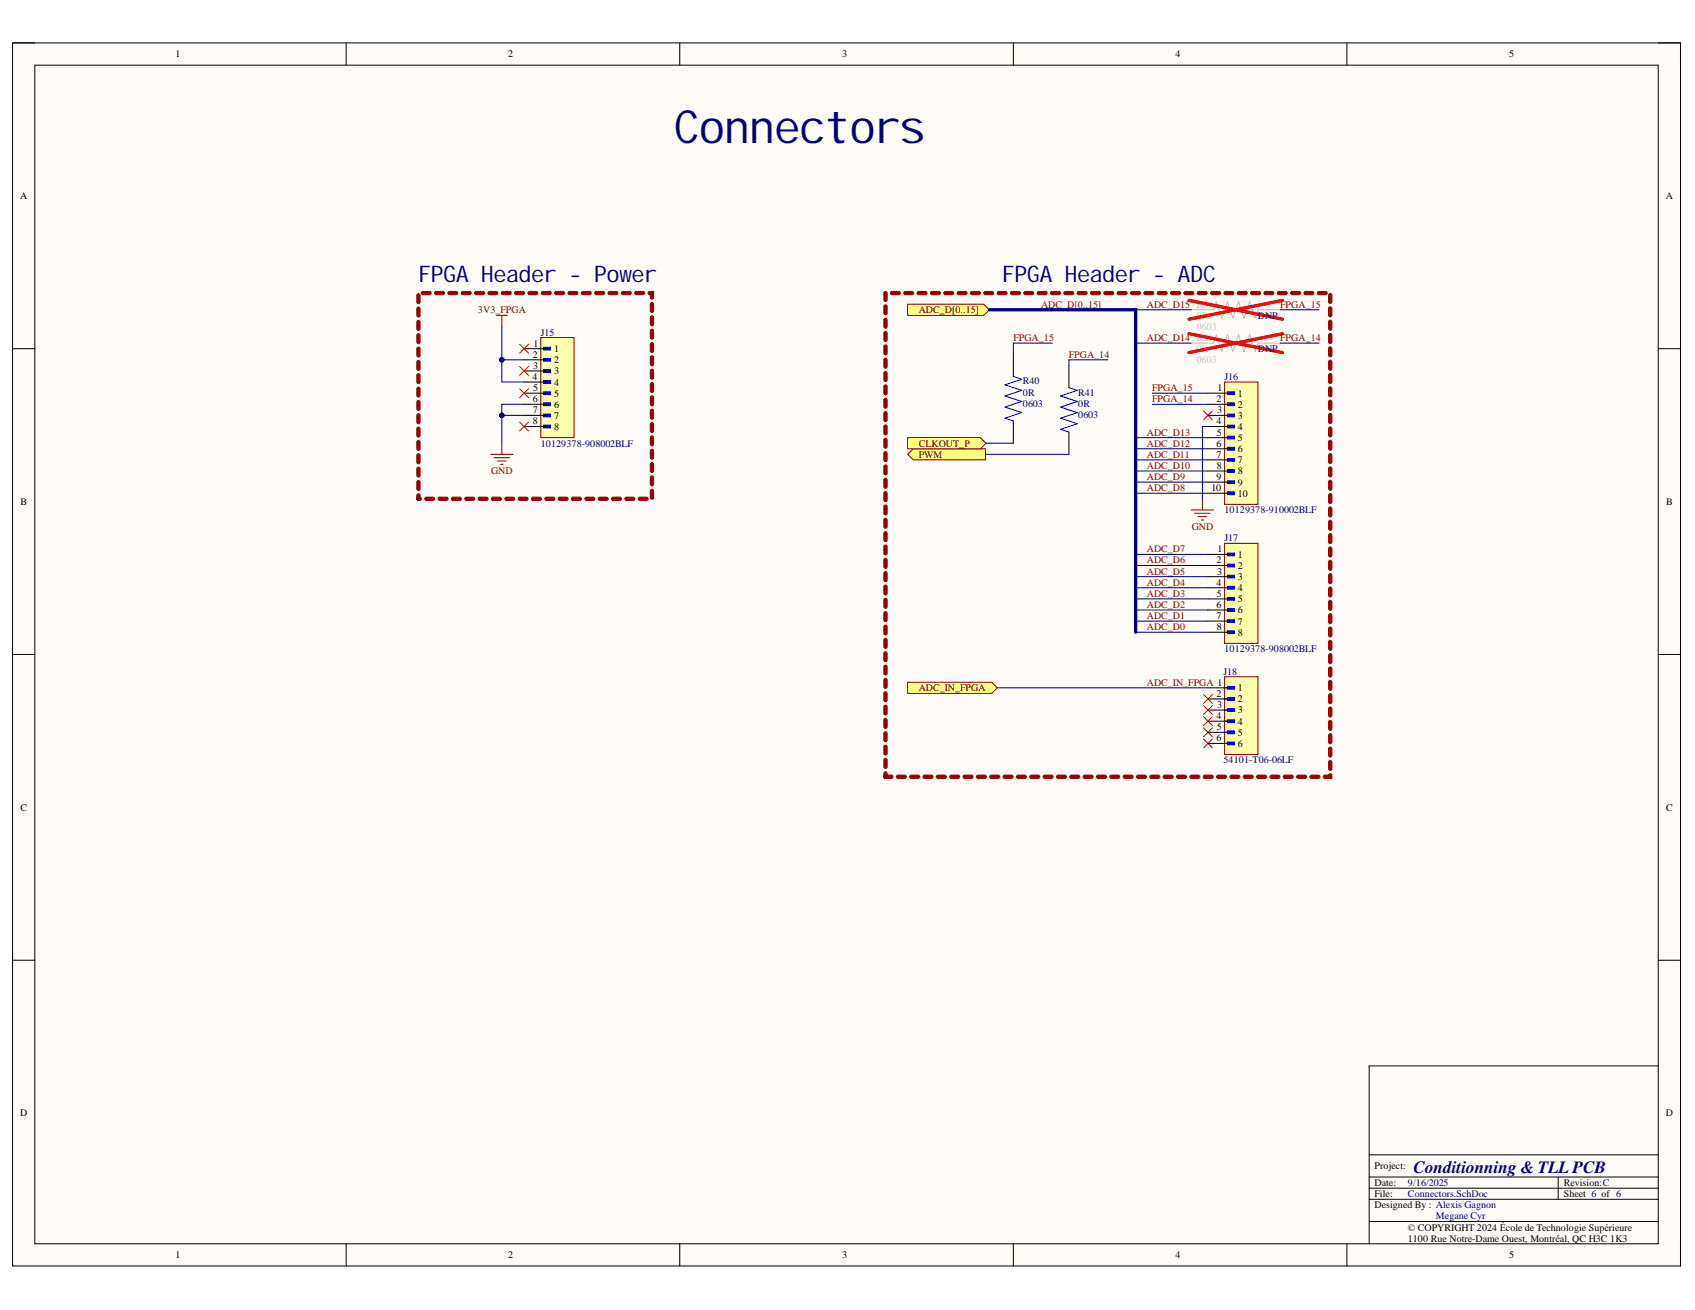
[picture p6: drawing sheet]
<svg xmlns="http://www.w3.org/2000/svg" width="279mm" height="216mm" viewBox="0 0 279 216" stroke-linecap="round" stroke-linejoin="round" font-family="sans-serif">
<path d="M2.1 7.1h274.9v201.5h-274.9z" fill-rule="evenodd" fill="#fffcf8"/>
<path d="M2.1 7.1h274.9v201.5h-274.9z" fill="none" stroke="#000" stroke-width=".16"/>
<path d="M5.7 10.7h267.6v194.3h-267.6z" fill-rule="evenodd" fill="#fffcf8"/>
<g fill="none" stroke="#000" stroke-width=".16">
<path d="M2.1 7.1h3.6M5.7 10.7h267.6v194.3h-267.6zM57.1 7.1v3.6M112 7.1v3.6M167 7.1v3.6M222 7.1v3.6M273.3 7.1h3.7v3.6M2.1 57.5h3.6M273.3 57.5h3.7M2.1 107.9h3.6M273.3 107.9h3.7M2.1 158.3h3.6"/>
<path d="M273.3 158.3h3.7M273.3 175.7h-47.6v29.3M225.7 197.7h47.6M225.7 195.8h47.6M225.7 194h47.6M225.7 190.3h47.6M256.8 194v3.7M57.1 205v3.6M112 205v3.6M167 205v3.6M222 205v3.6M225.7 201.3h47.6"/>
<path d="M277 205v3.6"/>
</g>
<path d="M89.1 55.6h5.5v16.5h-5.5z" fill-rule="evenodd" fill="#ffffb0"/>
<path d="M89.1 55.6h5.5v16.5h-5.5z" fill="none" stroke="#800000" stroke-width=".17"/>
<path d="M89.6 57.2h1.1v.5h-1.1z" fill-rule="evenodd" fill="#00f"/>
<path d="M89.6 57.2h1.1v.5h-1.1z" fill="none" stroke="#00f" stroke-width=".17"/>
<path d="M89.6 59.1h1.1v.4h-1.1z" fill-rule="evenodd" fill="#00f"/>
<path d="M89.6 59.1h1.1v.4h-1.1z" fill="none" stroke="#00f" stroke-width=".17"/>
<path d="M89.6 60.9h1.1v.5h-1.1z" fill-rule="evenodd" fill="#00f"/>
<path d="M89.6 60.9h1.1v.5h-1.1z" fill="none" stroke="#00f" stroke-width=".17"/>
<path d="M89.6 62.7h1.1v.5h-1.1z" fill-rule="evenodd" fill="#00f"/>
<path d="M89.6 62.7h1.1v.5h-1.1z" fill="none" stroke="#00f" stroke-width=".17"/>
<path d="M89.6 64.6h1.1v.4h-1.1z" fill-rule="evenodd" fill="#00f"/>
<path d="M89.6 64.6h1.1v.4h-1.1z" fill="none" stroke="#00f" stroke-width=".17"/>
<path d="M89.6 66.4h1.1v.5h-1.1z" fill-rule="evenodd" fill="#00f"/>
<path d="M89.6 66.4h1.1v.5h-1.1z" fill="none" stroke="#00f" stroke-width=".17"/>
<path d="M89.6 68.2h1.1v.5h-1.1z" fill-rule="evenodd" fill="#00f"/>
<path d="M89.6 68.2h1.1v.5h-1.1z" fill="none" stroke="#00f" stroke-width=".17"/>
<path d="M89.6 70.1h1.1v.4h-1.1z" fill-rule="evenodd" fill="#00f"/>
<path d="M89.6 70.1h1.1v.4h-1.1z" fill="none" stroke="#00f" stroke-width=".17"/>
<path d="M86.4 57.5h3.7M86.4 59.3h3.7M86.4 61.1h3.7M86.4 63h3.7M86.4 64.8h3.7M86.4 66.6h3.7M86.4 68.5h3.7M86.4 70.3h3.7" fill="none" stroke="#000" stroke-width=".17"/>
<path d="M201.9 89.5h5.5v16.5h-5.5z" fill-rule="evenodd" fill="#ffffb0"/>
<path d="M201.9 89.5h5.5v16.5h-5.5z" fill="none" stroke="#800000" stroke-width=".17"/>
<path d="M202.3 91.1h1.2v.5h-1.2z" fill-rule="evenodd" fill="#00f"/>
<path d="M202.3 91.1h1.2v.5h-1.2z" fill="none" stroke="#00f" stroke-width=".17"/>
<path d="M202.3 93h1.2v.4h-1.2z" fill-rule="evenodd" fill="#00f"/>
<path d="M202.3 93h1.2v.4h-1.2z" fill="none" stroke="#00f" stroke-width=".17"/>
<path d="M202.3 94.8h1.2v.5h-1.2z" fill-rule="evenodd" fill="#00f"/>
<path d="M202.3 94.8h1.2v.5h-1.2z" fill="none" stroke="#00f" stroke-width=".17"/>
<path d="M202.3 96.6h1.2v.5h-1.2z" fill-rule="evenodd" fill="#00f"/>
<path d="M202.3 96.6h1.2v.5h-1.2z" fill="none" stroke="#00f" stroke-width=".17"/>
<path d="M202.3 98.5h1.2v.4h-1.2z" fill-rule="evenodd" fill="#00f"/>
<path d="M202.3 98.5h1.2v.4h-1.2z" fill="none" stroke="#00f" stroke-width=".17"/>
<path d="M202.3 100.3h1.2v.5h-1.2z" fill-rule="evenodd" fill="#00f"/>
<path d="M202.3 100.3h1.2v.5h-1.2z" fill="none" stroke="#00f" stroke-width=".17"/>
<path d="M202.3 102.1h1.2v.5h-1.2z" fill-rule="evenodd" fill="#00f"/>
<path d="M202.3 102.1h1.2v.5h-1.2z" fill="none" stroke="#00f" stroke-width=".17"/>
<path d="M202.3 104h1.2v.4h-1.2z" fill-rule="evenodd" fill="#00f"/>
<path d="M202.3 104h1.2v.4h-1.2z" fill="none" stroke="#00f" stroke-width=".17"/>
<path d="M199.1 91.4h3.7M199.1 93.2h3.7M199.1 95h3.7M199.1 96.9h3.7M199.1 98.7h3.7M199.1 100.5h3.7M199.1 102.4h3.7M199.1 104.2h3.7" fill="none" stroke="#000" stroke-width=".17"/>
<path d="M81.8 52h1.8M82.7 52v1.8M80.9 74.9h3.7M81.4 75.4h2.6M82 76h1.5M82.5 76.5h.4M82.7 73v1.9M196.4 84h3.6M196.9 84.6h2.6M197.5 85.1h1.4M198 85.7h.4M198.2 82.2v1.8" fill="none" stroke="#800000" stroke-width=".17"/>
<g fill="none" stroke="#f00" stroke-width=".16">
<path d="M85.7 56.7l1.4 1.5M87.1 56.7l-1.4 1.5M85.7 69.6l1.4 1.4M85.7 60.4l1.4 1.5M87.1 69.6l-1.4 1.4M87.1 60.4l-1.4 1.5M198.4 67.7l1.5 1.5M199.9 67.7l-1.5 1.5M198.4 114.5l1.5 1.4M198.4 116.3l1.5 1.5M198.4 118.1l1.5 1.5M198.4 120l1.5 1.4"/>
<path d="M199.9 114.5l-1.5 1.4M199.9 116.3l-1.5 1.5M199.9 118.1l-1.5 1.5M199.9 120l-1.5 1.4M198.4 121.8l1.5 1.5M199.9 121.8l-1.5 1.5"/>
</g>
<path d="M149.6 50.1h12.6l.9 1-.9 .9h-12.6z" fill-rule="evenodd" fill="#ffff80"/>
<path d="M149.6 50.1h12.6l.9 1-.9 .9h-12.6z" fill="none" stroke="#800000" stroke-width=".16"/>
<path d="M85.7 64.1l1.4 1.4M87.1 64.1l-1.4 1.4" fill="none" stroke="#f00" stroke-width=".16"/>
<path d="M149.6 112.4h13.9l.9 1-.9 .9h-13.9z" fill-rule="evenodd" fill="#ffff80"/>
<path d="M149.6 112.4h13.9l.9 1-.9 .9h-13.9z" fill="none" stroke="#800000" stroke-width=".16"/>
<path d="M176.2 63.9l1.4 .4-2.8 1 2.8 .9-2.8 .9 2.8 .9-2.8 .9 2.8 .9-2.8 1 1.4 .4" fill="none" stroke="#00f" stroke-width=".17"/>
<path d="M176.2 60.2v3.7M176.2 71.2v3.7" fill="none" stroke="#000" stroke-width=".17"/>
<path d="M149.6 74.9l.9-.9h12v1.8h-12z" fill-rule="evenodd" fill="#ffff80"/>
<path d="M149.6 74.9l.9-.9h12v1.8h-12z" fill="none" stroke="#800000" stroke-width=".16"/>
<path d="M167 62l1.4 .5-2.7 .9 2.7 .9-2.7 1 2.7 .9-2.7 .9 2.7 .9-2.7 .9 1.3 .5" fill="none" stroke="#00f" stroke-width=".17"/>
<path d="M167 58.4v3.6M167 69.4v3.6" fill="none" stroke="#000" stroke-width=".17"/>
<path d="M149.6 72.1h12l.9 .9-.9 1h-12z" fill-rule="evenodd" fill="#ffff80"/>
<path d="M149.6 72.1h12l.9 .9-.9 1h-12z" fill="none" stroke="#800000" stroke-width=".16"/>
<g fill="#980000" stroke="#980000" stroke-width=".16">
<path d="M68.8 81.4a.27 .27 0 0 1 .4 .3v.5a.27 .27 0 0 1-.2 .3 .27 .27 0 0 1-.3-.3v-.5zM68.8 79.2a.27 .27 0 0 1 .4 .3v1.1a.27 .27 0 0 1-.2 .2 .27 .27 0 0 1-.3-.2v-1.1zM68.7 77.1a.28 .28 0 0 1 .3-.1 .28 .28 0 0 1 .2 .3v1.1a.27 .27 0 0 1-.2 .2 .27 .27 0 0 1-.3-.2zM68.7 74.9a.28 .28 0 0 1 .3-.1 .28 .28 0 0 1 .2 .3v1.1a.27 .27 0 0 1-.2 .2 .27 .27 0 0 1-.3-.2zM68.7 72.7a.28 .28 0 0 1 .3-.1 .28 .28 0 0 1 .2 .3v1.1a.27 .27 0 0 1-.2 .2 .27 .27 0 0 1-.3-.2zM68.8 70.4a.27 .27 0 0 1 .4 .3v1.1a.27 .27 0 0 1-.2 .2 .27 .27 0 0 1-.3-.2v-1.1zM68.7 68.3a.28 .28 0 0 1 .3-.1 .28 .28 0 0 1 .2 .3v1.1a.27 .27 0 0 1-.2 .2 .27 .27 0 0 1-.3-.2zM68.7 66.1a.28 .28 0 0 1 .3-.1 .28 .28 0 0 1 .2 .3v1.1a.27 .27 0 0 1-.2 .2 .27 .27 0 0 1-.3-.2zM68.7 63.9a.28 .28 0 0 1 .3-.1 .28 .28 0 0 1 .2 .3v1.1a.27 .27 0 0 1-.2 .2 .27 .27 0 0 1-.3-.2zM68.8 61.6a.27 .27 0 0 1 .4 .3v1.1a.27 .27 0 0 1-.2 .2 .27 .27 0 0 1-.3-.2v-1.1zM68.8 59.4a.27 .27 0 0 1 .4 .3v1.1a.27 .27 0 0 1-.2 .2 .27 .27 0 0 1-.3-.2v-1.1zM68.7 57.3a.28 .28 0 0 1 .3-.1 .28 .28 0 0 1 .2 .3v1.1a.27 .27 0 0 1-.2 .2 .27 .27 0 0 1-.3-.2zM68.7 55.1a.28 .28 0 0 1 .3-.1 .28 .28 0 0 1 .2 .3v1.1a.27 .27 0 0 1-.2 .2 .27 .27 0 0 1-.3-.2zM68.8 52.8a.27 .27 0 0 1 .4 .3v1.1a.27 .27 0 0 1-.2 .2 .27 .27 0 0 1-.3-.2v-1.1zM68.8 50.6a.27 .27 0 0 1 .4 .3v1.1a.27 .27 0 0 1-.2 .3 .27 .27 0 0 1-.3-.3v-1.1zM68.7 48.5a.28 .28 0 0 1 .3-.1 .28 .28 0 0 1 .2 .3v1.1a.27 .27 0 0 1-.2 .3 .27 .27 0 0 1-.3-.3zM69.6 48.1l1.2-.1a.27 .27 0 0 1 .3 .3 .27 .27 0 0 1-.3 .3h-1.1a.27 .27 0 0 1-.3-.2 .27 .27 0 0 1 .2-.3zM71.8 48.1l1.2-.1a.27 .27 0 0 1 .3 .3 .27 .27 0 0 1-.3 .3h-1.1a.27 .27 0 0 1-.3-.2 .27 .27 0 0 1 .2-.3zM74 48.1l1.2-.1a.27 .27 0 0 1 .3 .3 .27 .27 0 0 1-.3 .3h-1.1a.27 .27 0 0 1-.3-.2 .27 .27 0 0 1 .2-.3zM76.2 48.1l1.2-.1a.27 .27 0 0 1 .3 .3 .27 .27 0 0 1-.3 .3h-1.1a.27 .27 0 0 1-.3-.2 .27 .27 0 0 1 .2-.3zM78.4 48.1l1.2-.1a.27 .27 0 0 1 .3 .3 .27 .27 0 0 1-.3 .3h-1.1a.27 .27 0 0 1-.3-.2 .27 .27 0 0 1 .2-.3zM80.6 48.1l1.2-.1a.27 .27 0 0 1 .3 .3 .27 .27 0 0 1-.3 .3h-1.1a.27 .27 0 0 1-.3-.2 .27 .27 0 0 1 .2-.3zM82.8 48.1l1.2-.1a.27 .27 0 0 1 .3 .3 .27 .27 0 0 1-.3 .3h-1.1a.27 .27 0 0 1-.3-.2 .27 .27 0 0 1 .2-.3zM85 48.1l1.2-.1a.27 .27 0 0 1 .3 .3 .27 .27 0 0 1-.3 .3h-1.1a.27 .27 0 0 1-.3-.2 .27 .27 0 0 1 .2-.3zM87.2 48.1l1.2-.1a.27 .27 0 0 1 .3 .3 .27 .27 0 0 1-.3 .3h-1.1a.27 .27 0 0 1-.3-.2 .27 .27 0 0 1 .2-.3zM89.4 48.1l1.2-.1a.27 .27 0 0 1 .3 .3 .27 .27 0 0 1-.3 .3h-1.1a.27 .27 0 0 1-.3-.2 .27 .27 0 0 1 .2-.3zM91.6 48.1l1.2-.1a.27 .27 0 0 1 .3 .3 .27 .27 0 0 1-.3 .3h-1.1a.27 .27 0 0 1-.3-.2 .27 .27 0 0 1 .2-.3zM93.8 48.1l1.2-.1a.27 .27 0 0 1 .3 .3 .27 .27 0 0 1-.3 .3h-1.1a.27 .27 0 0 1-.3-.2 .27 .27 0 0 1 .2-.3zM96 48.1l1.2-.1a.27 .27 0 0 1 .3 .3 .27 .27 0 0 1-.3 .3h-1.1a.27 .27 0 0 1-.3-.2 .27 .27 0 0 1 .2-.3zM98.2 48.1l1.2-.1a.27 .27 0 0 1 .3 .3 .27 .27 0 0 1-.3 .3h-1.1a.27 .27 0 0 1-.3-.2 .27 .27 0 0 1 .2-.3zM100.4 48.1l1.2-.1a.27 .27 0 0 1 .3 .3 .27 .27 0 0 1-.3 .3h-1.1a.27 .27 0 0 1-.3-.2 .27 .27 0 0 1 .2-.3zM102.6 48.1l1.2-.1a.27 .27 0 0 1 .3 .3 .27 .27 0 0 1-.3 .3h-1.1a.27 .27 0 0 1-.3-.2 .27 .27 0 0 1 .2-.3zM104.7 48.1l1.3-.1a.27 .27 0 0 1 .3 .3 .27 .27 0 0 1-.3 .3h-1.1a.27 .27 0 0 1-.3-.2 .27 .27 0 0 1 .1-.3zM106.9 48.1l.8-.1v1a.27 .27 0 0 1-.2 .3 .27 .27 0 0 1-.3-.3v-.7l.3 .3h-.4a.27 .27 0 0 1-.3-.2 .27 .27 0 0 1 .1-.3zM107.2 50a.27 .27 0 0 1 .3-.1 .27 .27 0 0 1 .2 .2v1.1a.27 .27 0 0 1-.2 .3 .27 .27 0 0 1-.3-.3zM107.2 52.2a.27 .27 0 0 1 .3-.1 .27 .27 0 0 1 .2 .2v1.1a.27 .27 0 0 1-.2 .3 .27 .27 0 0 1-.3-.3zM107.2 54.4a.27 .27 0 0 1 .3-.1 .27 .27 0 0 1 .2 .2v1.1a.27 .27 0 0 1-.2 .3 .27 .27 0 0 1-.3-.3zM107.2 56.6a.27 .27 0 0 1 .3-.1 .27 .27 0 0 1 .2 .2v1.1a.27 .27 0 0 1-.2 .3 .27 .27 0 0 1-.3-.3zM107.2 58.8a.27 .27 0 0 1 .3-.1 .27 .27 0 0 1 .2 .2v1.1a.27 .27 0 0 1-.2 .3 .27 .27 0 0 1-.3-.3zM107.2 61a.27 .27 0 0 1 .3-.1 .27 .27 0 0 1 .2 .2v1.1a.27 .27 0 0 1-.2 .3 .27 .27 0 0 1-.3-.3zM107.2 63.2a.27 .27 0 0 1 .3-.1 .27 .27 0 0 1 .2 .2v1.1a.27 .27 0 0 1-.2 .3 .27 .27 0 0 1-.3-.3zM107.2 65.4a.27 .27 0 0 1 .3-.1 .27 .27 0 0 1 .2 .2v1.1a.27 .27 0 0 1-.2 .3 .27 .27 0 0 1-.3-.3zM107.2 67.6a.27 .27 0 0 1 .3-.2 .27 .27 0 0 1 .2 .3v1.1a.27 .27 0 0 1-.2 .3 .27 .27 0 0 1-.3-.3zM107.2 69.8a.27 .27 0 0 1 .3-.2 .27 .27 0 0 1 .2 .3v1.1a.27 .27 0 0 1-.2 .3 .27 .27 0 0 1-.3-.3zM107.2 72a.27 .27 0 0 1 .3-.2 .27 .27 0 0 1 .2 .3v1.1a.27 .27 0 0 1-.2 .3 .27 .27 0 0 1-.3-.3zM107.2 74.2a.27 .27 0 0 1 .3-.2 .27 .27 0 0 1 .2 .3v1.1a.27 .27 0 0 1-.2 .3 .27 .27 0 0 1-.3-.3zM107.2 76.4a.27 .27 0 0 1 .3-.2 .27 .27 0 0 1 .2 .3v1.1a.27 .27 0 0 1-.2 .3 .27 .27 0 0 1-.3-.3zM107.2 78.6a.27 .27 0 0 1 .3-.2 .27 .27 0 0 1 .2 .3v1.1a.27 .27 0 0 1-.2 .3 .27 .27 0 0 1-.3-.3zM107.2 80.8a.27 .27 0 0 1 .3-.2 .27 .27 0 0 1 .2 .3v1.1a.27 .27 0 0 1-.2 .3 .27 .27 0 0 1-.3-.3zM105.2 82.1l.3-.2h1.1a.27 .27 0 0 1 .2 .3 .27 .27 0 0 1-.2 .3h-1.1a.27 .27 0 0 1-.3-.4zM103 82.1l.3-.2h1.1a.27 .27 0 0 1 .2 .3 .27 .27 0 0 1-.2 .3h-1.1a.27 .27 0 0 1-.3-.4zM100.8 82.1l.3-.2h1.1a.27 .27 0 0 1 .2 .3 .27 .27 0 0 1-.2 .3h-1.1a.27 .27 0 0 1-.3-.4zM98.6 82.1l.3-.2h1.1a.27 .27 0 0 1 .2 .3 .27 .27 0 0 1-.2 .3h-1.1a.27 .27 0 0 1-.3-.4zM96.4 82.1l.3-.2h1.1a.27 .27 0 0 1 .2 .3 .27 .27 0 0 1-.2 .3h-1.1a.27 .27 0 0 1-.3-.4zM94.2 82.1l.3-.2h1.1a.27 .27 0 0 1 .2 .3 .27 .27 0 0 1-.2 .3h-1.1a.27 .27 0 0 1-.3-.4zM92 82.1l.3-.2h1.1a.27 .27 0 0 1 .3 .3 .27 .27 0 0 1-.3 .3h-1.1a.27 .27 0 0 1-.3-.4zM89.8 82.1l.3-.2h1.1a.27 .27 0 0 1 .3 .3 .27 .27 0 0 1-.3 .3h-1.1a.27 .27 0 0 1-.3-.4zM87.6 82.1l.3-.2h1.1a.27 .27 0 0 1 .3 .3 .27 .27 0 0 1-.3 .3h-1.1a.27 .27 0 0 1-.3-.4zM85.4 82.1l.3-.2h1.1a.27 .27 0 0 1 .3 .3 .27 .27 0 0 1-.3 .3h-1.1a.27 .27 0 0 1-.3-.4zM83.2 82.1l.3-.2h1.1a.27 .27 0 0 1 .3 .3 .27 .27 0 0 1-.3 .3h-1.1a.27 .27 0 0 1-.3-.4zM81 82.1l.3-.2h1.1a.27 .27 0 0 1 .3 .3 .27 .27 0 0 1-.3 .3h-1.1a.27 .27 0 0 1-.3-.4zM78.8 82.1l.3-.2h1.1a.27 .27 0 0 1 .3 .3 .27 .27 0 0 1-.3 .3h-1.1a.27 .27 0 0 1-.3-.4zM76.6 82.1l.3-.2h1.1a.27 .27 0 0 1 .3 .3 .27 .27 0 0 1-.3 .3h-1.1a.27 .27 0 0 1-.3-.4zM74.4 82.1l.3-.2h1.1a.27 .27 0 0 1 .3 .3 .27 .27 0 0 1-.3 .3h-1.1a.27 .27 0 0 1-.3-.4zM72.2 82.1l.3-.2h1.1a.27 .27 0 0 1 .3 .3 .27 .27 0 0 1-.3 .3h-1.1a.27 .27 0 0 1-.3-.4zM70 82.1l.3-.2h1.1a.27 .27 0 0 1 .3 .3 .27 .27 0 0 1-.3 .3h-1.1a.27 .27 0 0 1-.3-.4zM68.7 82.1l.5-.2a.27 .27 0 0 1 .3 .3 .27 .27 0 0 1-.3 .3h-.2a.27 .27 0 0 1-.3-.4z"/>
<path d="M145.8 127.2a.28 .28 0 0 1 .4 .3v.5a.27 .27 0 0 1-.2 .3 .27 .27 0 0 1-.3-.3v-.5zM145.8 125a.28 .28 0 0 1 .4 .3v1.1a.27 .27 0 0 1-.2 .2 .27 .27 0 0 1-.3-.2v-1.1zM145.8 122.8a.28 .28 0 0 1 .4 .3v1.1a.27 .27 0 0 1-.2 .2 .27 .27 0 0 1-.3-.2v-1.1zM145.8 120.6a.28 .28 0 0 1 .4 .3v1.1a.27 .27 0 0 1-.2 .2 .27 .27 0 0 1-.3-.2v-1.1zM145.8 118.4a.28 .28 0 0 1 .4 .3v1.1a.27 .27 0 0 1-.2 .2 .27 .27 0 0 1-.3-.2v-1.1zM145.8 116.2a.28 .28 0 0 1 .4 .3v1.1a.27 .27 0 0 1-.2 .2 .27 .27 0 0 1-.3-.2v-1.1zM145.8 114a.28 .28 0 0 1 .4 .3v1.1a.27 .27 0 0 1-.2 .3 .27 .27 0 0 1-.3-.3v-1.1zM145.8 111.8a.28 .28 0 0 1 .4 .3v1.1a.27 .27 0 0 1-.2 .3 .27 .27 0 0 1-.3-.3v-1.1zM145.8 109.6a.28 .28 0 0 1 .4 .3v1.1a.27 .27 0 0 1-.2 .3 .27 .27 0 0 1-.3-.3v-1.1zM145.8 107.4a.28 .28 0 0 1 .4 .3v1.1a.27 .27 0 0 1-.2 .3 .27 .27 0 0 1-.3-.3v-1.1zM145.8 105.2a.28 .28 0 0 1 .4 .3v1.1a.27 .27 0 0 1-.2 .3 .27 .27 0 0 1-.3-.3v-1.1zM145.8 103a.28 .28 0 0 1 .4 .3v1.1a.27 .27 0 0 1-.2 .3 .27 .27 0 0 1-.3-.3v-1.1zM145.8 100.8a.28 .28 0 0 1 .4 .3v1.1a.27 .27 0 0 1-.2 .3 .27 .27 0 0 1-.3-.3v-1.1zM145.8 98.6a.28 .28 0 0 1 .4 .3v1.1a.27 .27 0 0 1-.2 .3 .27 .27 0 0 1-.3-.3v-1.1zM145.8 96.5a.28 .28 0 0 1 .4 .2v1.1a.27 .27 0 0 1-.2 .3 .27 .27 0 0 1-.3-.3v-1.1zM145.8 94.3a.28 .28 0 0 1 .4 .2v1.1a.27 .27 0 0 1-.2 .3 .27 .27 0 0 1-.3-.3v-1.1zM145.8 92.1a.28 .28 0 0 1 .4 .2v1.1a.27 .27 0 0 1-.2 .3 .27 .27 0 0 1-.3-.3v-1.1zM145.8 89.9a.28 .28 0 0 1 .4 .2v1.1a.27 .27 0 0 1-.2 .3 .27 .27 0 0 1-.3-.3v-1.1zM145.8 87.7a.28 .28 0 0 1 .4 .2v1.1a.27 .27 0 0 1-.2 .3 .27 .27 0 0 1-.3-.3v-1.1zM145.8 85.5a.28 .28 0 0 1 .4 .2v1.1a.27 .27 0 0 1-.2 .3 .27 .27 0 0 1-.3-.3v-1.1zM145.8 83.3a.28 .28 0 0 1 .4 .2v1.1a.27 .27 0 0 1-.2 .3 .27 .27 0 0 1-.3-.3v-1.1zM145.8 81.1a.28 .28 0 0 1 .4 .2v1.1a.27 .27 0 0 1-.2 .3 .27 .27 0 0 1-.3-.3v-1.1zM145.8 78.9a.28 .28 0 0 1 .4 .2v1.1a.27 .27 0 0 1-.2 .3 .27 .27 0 0 1-.3-.3v-1.1zM145.8 76.7a.28 .28 0 0 1 .4 .2v1.1a.27 .27 0 0 1-.2 .3 .27 .27 0 0 1-.3-.3v-1.1zM145.8 74.5a.28 .28 0 0 1 .4 .2v1.1a.27 .27 0 0 1-.2 .3 .27 .27 0 0 1-.3-.3v-1.1zM145.8 72.3a.28 .28 0 0 1 .4 .2v1.1a.27 .27 0 0 1-.2 .3 .27 .27 0 0 1-.3-.3v-1.1zM145.8 70.1a.28 .28 0 0 1 .4 .2v1.1a.27 .27 0 0 1-.2 .3 .27 .27 0 0 1-.3-.3v-1.1zM145.8 67.9a.28 .28 0 0 1 .4 .2v1.1a.27 .27 0 0 1-.2 .3 .27 .27 0 0 1-.3-.3v-1.1zM145.8 65.7a.28 .28 0 0 1 .4 .2v1.1a.27 .27 0 0 1-.2 .3 .27 .27 0 0 1-.3-.3v-1.1zM145.8 63.5a.28 .28 0 0 1 .4 .2v1.1a.27 .27 0 0 1-.2 .3 .27 .27 0 0 1-.3-.3v-1.1zM145.8 61.3a.28 .28 0 0 1 .4 .2v1.1a.27 .27 0 0 1-.2 .3 .27 .27 0 0 1-.3-.3v-1.1zM145.8 59.1a.28 .28 0 0 1 .4 .2v1.1a.27 .27 0 0 1-.2 .3 .27 .27 0 0 1-.3-.3v-1.1zM145.8 56.9a.28 .28 0 0 1 .4 .2v1.1a.27 .27 0 0 1-.2 .3 .27 .27 0 0 1-.3-.3v-1.1zM145.8 54.7a.28 .28 0 0 1 .4 .2v1.1a.27 .27 0 0 1-.2 .3 .27 .27 0 0 1-.3-.3v-1.1zM145.8 52.5a.28 .28 0 0 1 .4 .2v1.1a.27 .27 0 0 1-.2 .3 .27 .27 0 0 1-.3-.3v-1.1zM145.8 50.3a.28 .28 0 0 1 .4 .2v1.1a.27 .27 0 0 1-.2 .3 .27 .27 0 0 1-.3-.3v-1.1zM145.8 48.1a.28 .28 0 0 1 .4 .2v1.1a.27 .27 0 0 1-.2 .3 .27 .27 0 0 1-.3-.3v-1.1zM146.8 48.2l.2-.2h1.1a.27 .27 0 0 1 .3 .3 .27 .27 0 0 1-.3 .3h-1.1a.27 .27 0 0 1-.2-.4zM149 48.2l.2-.2h1.1a.27 .27 0 0 1 .3 .3 .27 .27 0 0 1-.3 .3h-1.1a.27 .27 0 0 1-.2-.4zM151.2 48.2l.2-.2h1.1a.27 .27 0 0 1 .3 .3 .27 .27 0 0 1-.3 .3h-1.1a.27 .27 0 0 1-.2-.4zM153.4 48.2l.2-.2h1.1a.27 .27 0 0 1 .3 .3 .27 .27 0 0 1-.3 .3h-1.1a.27 .27 0 0 1-.2-.4zM155.6 48.2l.2-.2h1.1a.27 .27 0 0 1 .3 .3 .27 .27 0 0 1-.3 .3h-1.1a.27 .27 0 0 1-.2-.4zM157.8 48.2l.2-.2h1.1a.27 .27 0 0 1 .3 .3 .27 .27 0 0 1-.3 .3h-1.1a.27 .27 0 0 1-.2-.4zM160 48.2l.2-.2h1.1a.27 .27 0 0 1 .3 .3 .27 .27 0 0 1-.3 .3h-1.1a.27 .27 0 0 1-.2-.4zM162.2 48.2l.2-.2h1.1a.27 .27 0 0 1 .3 .3 .27 .27 0 0 1-.3 .3h-1.1a.27 .27 0 0 1-.2-.4zM164.4 48.2l.2-.2h1.1a.27 .27 0 0 1 .3 .3 .27 .27 0 0 1-.3 .3h-1.1a.27 .27 0 0 1-.2-.4zM166.6 48.2l.2-.2h1.1a.27 .27 0 0 1 .3 .3 .27 .27 0 0 1-.3 .3h-1.1a.27 .27 0 0 1-.2-.4zM168.8 48.2l.2-.2h1.1a.27 .27 0 0 1 .3 .3 .27 .27 0 0 1-.3 .3h-1.1a.27 .27 0 0 1-.2-.4zM171 48.2l.2-.2h1.1a.27 .27 0 0 1 .3 .3 .27 .27 0 0 1-.3 .3h-1.1a.27 .27 0 0 1-.2-.4zM173.2 48.2l.2-.2h1.1a.27 .27 0 0 1 .3 .3 .27 .27 0 0 1-.3 .3h-1.1a.27 .27 0 0 1-.2-.4zM175.4 48.2l.2-.2h1.1a.27 .27 0 0 1 .3 .3 .27 .27 0 0 1-.3 .3h-1.1a.27 .27 0 0 1-.2-.4zM177.6 48.2l.2-.2h1.1a.27 .27 0 0 1 .3 .3 .27 .27 0 0 1-.3 .3h-1.1a.27 .27 0 0 1-.2-.4zM179.8 48.2l.2-.2h1.1a.27 .27 0 0 1 .3 .3 .27 .27 0 0 1-.3 .3h-1.1a.27 .27 0 0 1-.2-.4zM182 48.2l.2-.2h1.1a.27 .27 0 0 1 .3 .3 .27 .27 0 0 1-.3 .3h-1.1a.27 .27 0 0 1-.2-.4zM184.2 48.2l.2-.2h1.1a.27 .27 0 0 1 .3 .3 .27 .27 0 0 1-.3 .3h-1.1a.27 .27 0 0 1-.2-.4zM186.4 48.2l.2-.2h1.1a.27 .27 0 0 1 .3 .3 .27 .27 0 0 1-.3 .3h-1.1a.27 .27 0 0 1-.2-.4zM188.6 48.2l.2-.2h1.1a.27 .27 0 0 1 .3 .3 .27 .27 0 0 1-.3 .3h-1.1a.27 .27 0 0 1-.2-.4zM190.8 48.2l.2-.2h1.1a.27 .27 0 0 1 .3 .3 .27 .27 0 0 1-.3 .3h-1.1a.27 .27 0 0 1-.2-.4zM193 48.2l.2-.2h1.1a.27 .27 0 0 1 .3 .3 .27 .27 0 0 1-.3 .3h-1.1a.27 .27 0 0 1-.2-.4zM195.2 48.2l.2-.2h1.1a.27 .27 0 0 1 .3 .3 .27 .27 0 0 1-.3 .3h-1.1a.27 .27 0 0 1-.2-.4zM197.4 48.2l.2-.2h1.1a.27 .27 0 0 1 .3 .3 .27 .27 0 0 1-.3 .3h-1.1a.27 .27 0 0 1-.2-.4zM199.6 48.2l.2-.2h1.1a.27 .27 0 0 1 .3 .3 .27 .27 0 0 1-.3 .3h-1.1a.27 .27 0 0 1-.2-.4zM201.8 48.2l.2-.2h1.1a.27 .27 0 0 1 .3 .3 .27 .27 0 0 1-.3 .3h-1.1a.27 .27 0 0 1-.2-.4zM204 48.2l.2-.2h1.1a.27 .27 0 0 1 .3 .3 .27 .27 0 0 1-.3 .3h-1.1a.27 .27 0 0 1-.2-.4zM206.2 48.2l.2-.2h1.1a.27 .27 0 0 1 .3 .3 .27 .27 0 0 1-.3 .3h-1.1a.27 .27 0 0 1-.2-.4zM208.4 48.2l.2-.2h1.1a.27 .27 0 0 1 .3 .3 .27 .27 0 0 1-.3 .3h-1.1a.27 .27 0 0 1-.2-.4zM210.6 48.2l.2-.2h1.1a.27 .27 0 0 1 .3 .3 .27 .27 0 0 1-.3 .3h-1.1a.27 .27 0 0 1-.2-.4zM212.8 48.2l.2-.2h1.1a.27 .27 0 0 1 .3 .3 .27 .27 0 0 1-.3 .3h-1.1a.27 .27 0 0 1-.2-.4zM215 48.2l.2-.2h1.1a.27 .27 0 0 1 .3 .3 .27 .27 0 0 1-.3 .3h-1.1a.27 .27 0 0 1-.2-.4zM217.2 48.2l.2-.2h1.1a.27 .27 0 0 1 .3 .3 .27 .27 0 0 1-.3 .3h-1.1a.27 .27 0 0 1-.2-.4zM219 48.5a.27 .27 0 0 1 .3-.1 .27 .27 0 0 1 .2 .2v1.1a.27 .27 0 0 1-.2 .3 .27 .27 0 0 1-.3-.3zM219 50.7a.27 .27 0 0 1 .3-.1 .27 .27 0 0 1 .2 .2v1.1a.27 .27 0 0 1-.2 .3 .27 .27 0 0 1-.3-.3zM219 52.9a.27 .27 0 0 1 .3-.1 .27 .27 0 0 1 .2 .2v1.1a.27 .27 0 0 1-.2 .3 .27 .27 0 0 1-.3-.3zM219 55.1a.27 .27 0 0 1 .3-.1 .27 .27 0 0 1 .2 .2v1.1a.27 .27 0 0 1-.2 .3 .27 .27 0 0 1-.3-.3zM219 57.3a.27 .27 0 0 1 .3-.1 .27 .27 0 0 1 .2 .2v1.1a.27 .27 0 0 1-.2 .3 .27 .27 0 0 1-.3-.3zM219 59.5a.27 .27 0 0 1 .3-.1 .27 .27 0 0 1 .2 .2v1.1a.27 .27 0 0 1-.2 .3 .27 .27 0 0 1-.3-.3zM219 61.7a.27 .27 0 0 1 .3-.1 .27 .27 0 0 1 .2 .2v1.1a.27 .27 0 0 1-.2 .3 .27 .27 0 0 1-.3-.3zM219 63.9a.27 .27 0 0 1 .3-.1 .27 .27 0 0 1 .2 .2v1.1a.27 .27 0 0 1-.2 .3 .27 .27 0 0 1-.3-.3zM219 66.1a.27 .27 0 0 1 .3-.1 .27 .27 0 0 1 .2 .2v1.1a.27 .27 0 0 1-.2 .3 .27 .27 0 0 1-.3-.3zM219 68.3a.27 .27 0 0 1 .3-.1 .27 .27 0 0 1 .2 .2v1.1a.27 .27 0 0 1-.2 .3 .27 .27 0 0 1-.3-.3zM219 70.5a.27 .27 0 0 1 .3-.1 .27 .27 0 0 1 .2 .2v1.1a.27 .27 0 0 1-.2 .3 .27 .27 0 0 1-.3-.3zM219 72.7a.27 .27 0 0 1 .3-.1 .27 .27 0 0 1 .2 .2v1.1a.27 .27 0 0 1-.2 .3 .27 .27 0 0 1-.3-.3zM219 74.9a.27 .27 0 0 1 .3-.1 .27 .27 0 0 1 .2 .2v1.1a.27 .27 0 0 1-.2 .3 .27 .27 0 0 1-.3-.3zM219 77.1a.27 .27 0 0 1 .3-.1 .27 .27 0 0 1 .2 .2v1.1a.27 .27 0 0 1-.2 .3 .27 .27 0 0 1-.3-.3zM219 79.3a.27 .27 0 0 1 .3-.1 .27 .27 0 0 1 .2 .2v1.1a.27 .27 0 0 1-.2 .3 .27 .27 0 0 1-.3-.3zM219 81.5a.27 .27 0 0 1 .3-.1 .27 .27 0 0 1 .2 .2v1.1a.27 .27 0 0 1-.2 .3 .27 .27 0 0 1-.3-.3zM219 83.7a.27 .27 0 0 1 .3-.1 .27 .27 0 0 1 .2 .2v1.1a.27 .27 0 0 1-.2 .3 .27 .27 0 0 1-.3-.3zM219 85.9a.27 .27 0 0 1 .3-.1 .27 .27 0 0 1 .2 .2v1.1a.27 .27 0 0 1-.2 .3 .27 .27 0 0 1-.3-.3zM219 88.1a.27 .27 0 0 1 .3-.1 .27 .27 0 0 1 .2 .2v1.1a.27 .27 0 0 1-.2 .3 .27 .27 0 0 1-.3-.3zM219 90.3a.27 .27 0 0 1 .3-.1 .27 .27 0 0 1 .2 .2v1.1a.27 .27 0 0 1-.2 .3 .27 .27 0 0 1-.3-.3zM219 92.5a.27 .27 0 0 1 .3-.1 .27 .27 0 0 1 .2 .2v1.1a.27 .27 0 0 1-.2 .3 .27 .27 0 0 1-.3-.3zM219 94.7a.27 .27 0 0 1 .3-.1 .27 .27 0 0 1 .2 .2v1.1a.27 .27 0 0 1-.2 .3 .27 .27 0 0 1-.3-.3zM219 96.9a.27 .27 0 0 1 .3-.2 .27 .27 0 0 1 .2 .3v1.1a.27 .27 0 0 1-.2 .3 .27 .27 0 0 1-.3-.3zM219 99.1a.27 .27 0 0 1 .3-.2 .27 .27 0 0 1 .2 .3v1.1a.27 .27 0 0 1-.2 .3 .27 .27 0 0 1-.3-.3zM219 101.3a.27 .27 0 0 1 .3-.2 .27 .27 0 0 1 .2 .3v1.1a.27 .27 0 0 1-.2 .3 .27 .27 0 0 1-.3-.3zM219 103.5a.27 .27 0 0 1 .3-.2 .27 .27 0 0 1 .2 .3v1.1a.27 .27 0 0 1-.2 .3 .27 .27 0 0 1-.3-.3zM219 105.7a.27 .27 0 0 1 .3-.2 .27 .27 0 0 1 .2 .3v1.1a.27 .27 0 0 1-.2 .3 .27 .27 0 0 1-.3-.3zM219 107.9a.27 .27 0 0 1 .3-.2 .27 .27 0 0 1 .2 .3v1.1a.27 .27 0 0 1-.2 .3 .27 .27 0 0 1-.3-.3zM219 110.1a.27 .27 0 0 1 .3-.2 .27 .27 0 0 1 .2 .3v1.1a.27 .27 0 0 1-.2 .3 .27 .27 0 0 1-.3-.3zM219 112.3a.27 .27 0 0 1 .3-.2 .27 .27 0 0 1 .2 .3v1.1a.27 .27 0 0 1-.2 .3 .27 .27 0 0 1-.3-.3zM219 114.5a.27 .27 0 0 1 .3-.2 .27 .27 0 0 1 .2 .3v1.1a.27 .27 0 0 1-.2 .3 .27 .27 0 0 1-.3-.3zM219 116.7a.27 .27 0 0 1 .3-.2 .27 .27 0 0 1 .2 .3v1.1a.27 .27 0 0 1-.2 .3 .27 .27 0 0 1-.3-.3zM219 118.9a.27 .27 0 0 1 .3-.2 .27 .27 0 0 1 .2 .3v1.1a.27 .27 0 0 1-.2 .3 .27 .27 0 0 1-.3-.3zM219 121.1a.27 .27 0 0 1 .3-.2 .27 .27 0 0 1 .2 .3v1.1a.27 .27 0 0 1-.2 .3 .27 .27 0 0 1-.3-.3zM219 123.3a.27 .27 0 0 1 .3-.2 .27 .27 0 0 1 .2 .3v1.1a.27 .27 0 0 1-.2 .3 .27 .27 0 0 1-.3-.3zM219 125.5a.27 .27 0 0 1 .3-.2 .27 .27 0 0 1 .2 .3v1.1a.27 .27 0 0 1-.2 .3 .27 .27 0 0 1-.3-.3zM218.2 127.9l.2-.2h.9l-.3 .3v-.2a.27 .27 0 0 1 .3-.3 .27 .27 0 0 1 .2 .3v.5h-1.1a.27 .27 0 0 1-.2-.4zM216 127.9l.2-.2h1.1a.27 .27 0 0 1 .3 .3 .27 .27 0 0 1-.3 .3h-1.1a.27 .27 0 0 1-.2-.4zM213.8 127.9l.2-.2h1.1a.27 .27 0 0 1 .3 .3 .27 .27 0 0 1-.3 .3h-1.1a.27 .27 0 0 1-.2-.4zM211.6 127.9l.2-.2h1.1a.27 .27 0 0 1 .3 .3 .27 .27 0 0 1-.3 .3h-1.1a.27 .27 0 0 1-.2-.4zM209.4 127.9l.2-.2h1.1a.27 .27 0 0 1 .3 .3 .27 .27 0 0 1-.3 .3h-1.1a.27 .27 0 0 1-.2-.4zM207.2 127.9l.2-.2h1.1a.27 .27 0 0 1 .3 .3 .27 .27 0 0 1-.3 .3h-1.1a.27 .27 0 0 1-.2-.4zM205 127.9l.2-.2h1.1a.27 .27 0 0 1 .3 .3 .27 .27 0 0 1-.3 .3h-1.1a.27 .27 0 0 1-.2-.4zM202.8 127.9l.2-.2h1.1a.27 .27 0 0 1 .3 .3 .27 .27 0 0 1-.3 .3h-1.1a.27 .27 0 0 1-.2-.4zM200.6 127.9l.2-.2h1.1a.27 .27 0 0 1 .3 .3 .27 .27 0 0 1-.3 .3h-1.1a.27 .27 0 0 1-.2-.4zM198.4 127.9l.2-.2h1.1a.27 .27 0 0 1 .3 .3 .27 .27 0 0 1-.3 .3h-1.1a.27 .27 0 0 1-.2-.4zM196.2 127.9l.2-.2h1.1a.27 .27 0 0 1 .3 .3 .27 .27 0 0 1-.3 .3h-1.1a.27 .27 0 0 1-.2-.4zM194 127.9l.2-.2h1.1a.27 .27 0 0 1 .3 .3 .27 .27 0 0 1-.3 .3h-1.1a.27 .27 0 0 1-.2-.4zM191.8 127.9l.2-.2h1.1a.27 .27 0 0 1 .3 .3 .27 .27 0 0 1-.3 .3h-1.1a.27 .27 0 0 1-.2-.4zM189.6 127.9l.2-.2h1.1a.27 .27 0 0 1 .3 .3 .27 .27 0 0 1-.3 .3h-1.1a.27 .27 0 0 1-.2-.4zM187.4 127.9l.2-.2h1.1a.27 .27 0 0 1 .3 .3 .27 .27 0 0 1-.3 .3h-1.1a.27 .27 0 0 1-.2-.4zM185.2 127.9l.2-.2h1.1a.27 .27 0 0 1 .3 .3 .27 .27 0 0 1-.3 .3h-1.1a.27 .27 0 0 1-.2-.4zM183 127.9l.2-.2h1.1a.27 .27 0 0 1 .3 .3 .27 .27 0 0 1-.3 .3h-1.1a.27 .27 0 0 1-.2-.4zM180.8 127.9l.2-.2h1.1a.27 .27 0 0 1 .3 .3 .27 .27 0 0 1-.3 .3h-1.1a.27 .27 0 0 1-.2-.4zM178.6 127.9l.2-.2h1.1a.27 .27 0 0 1 .3 .3 .27 .27 0 0 1-.3 .3h-1.1a.27 .27 0 0 1-.2-.4zM176.4 127.9l.2-.2h1.1a.27 .27 0 0 1 .3 .3 .27 .27 0 0 1-.3 .3h-1.1a.27 .27 0 0 1-.2-.4zM174.2 127.9l.2-.2h1.1a.27 .27 0 0 1 .3 .3 .27 .27 0 0 1-.3 .3h-1.1a.27 .27 0 0 1-.2-.4zM172 127.9l.2-.2h1.1a.27 .27 0 0 1 .3 .3 .27 .27 0 0 1-.3 .3h-1.1a.27 .27 0 0 1-.2-.4zM169.8 127.9l.2-.2h1.1a.27 .27 0 0 1 .3 .3 .27 .27 0 0 1-.3 .3h-1.1a.27 .27 0 0 1-.2-.4zM167.6 127.9l.2-.2h1.1a.27 .27 0 0 1 .3 .3 .27 .27 0 0 1-.3 .3h-1.1a.27 .27 0 0 1-.2-.4zM165.4 127.9l.2-.2h1.1a.27 .27 0 0 1 .3 .3 .27 .27 0 0 1-.3 .3h-1.1a.27 .27 0 0 1-.2-.4zM163.2 127.9l.2-.2h1.1a.27 .27 0 0 1 .3 .3 .27 .27 0 0 1-.3 .3h-1.1a.27 .27 0 0 1-.2-.4zM161 127.9l.2-.2h1.1a.27 .27 0 0 1 .3 .3 .27 .27 0 0 1-.3 .3h-1.1a.27 .27 0 0 1-.2-.4zM158.8 127.9l.2-.2h1.1a.27 .27 0 0 1 .3 .3 .27 .27 0 0 1-.3 .3h-1.1a.27 .27 0 0 1-.2-.4zM156.6 127.9l.2-.2h1.1a.27 .27 0 0 1 .3 .3 .27 .27 0 0 1-.3 .3h-1.1a.27 .27 0 0 1-.2-.4zM154.4 127.9l.2-.2h1.1a.27 .27 0 0 1 .3 .3 .27 .27 0 0 1-.3 .3h-1.1a.27 .27 0 0 1-.2-.4zM152.2 127.9l.2-.2h1.1a.27 .27 0 0 1 .3 .3 .27 .27 0 0 1-.3 .3h-1.1a.27 .27 0 0 1-.2-.4zM150 127.9l.2-.2h1.1a.27 .27 0 0 1 .3 .3 .27 .27 0 0 1-.3 .3h-1.1a.27 .27 0 0 1-.2-.4zM147.8 127.9l.2-.2h1.1a.27 .27 0 0 1 .3 .3 .27 .27 0 0 1-.3 .3h-1.1a.27 .27 0 0 1-.2-.4zM145.8 127.8l1.1-.1a.27 .27 0 0 1 .3 .3 .27 .27 0 0 1-.3 .3h-.9a.27 .27 0 0 1-.3-.2 .27 .27 0 0 1 .1-.3z"/>
</g>
<path d="M201.9 111.5h5.5v12.9h-5.5z" fill-rule="evenodd" fill="#ffffb0"/>
<path d="M201.9 111.5h5.5v12.9h-5.5z" fill="none" stroke="#800000" stroke-width=".17"/>
<path d="M199.1 113.4h3.7M199.1 115.2h3.7M199.1 117h3.7M199.1 118.9h3.7M199.1 120.7h3.7M199.1 122.5h3.7" fill="none" stroke="#000" stroke-width=".17"/>
<path d="M202.3 113.1h1.2v.5h-1.2z" fill-rule="evenodd" fill="#00f"/>
<path d="M202.3 113.1h1.2v.5h-1.2z" fill="none" stroke="#00f" stroke-width=".17"/>
<path d="M202.3 115h1.2v.4h-1.2z" fill-rule="evenodd" fill="#00f"/>
<path d="M202.3 115h1.2v.4h-1.2z" fill="none" stroke="#00f" stroke-width=".17"/>
<path d="M202.3 116.8h1.2v.5h-1.2z" fill-rule="evenodd" fill="#00f"/>
<path d="M202.3 116.8h1.2v.5h-1.2z" fill="none" stroke="#00f" stroke-width=".17"/>
<path d="M202.3 118.6h1.2v.5h-1.2z" fill-rule="evenodd" fill="#00f"/>
<path d="M202.3 118.6h1.2v.5h-1.2z" fill="none" stroke="#00f" stroke-width=".17"/>
<path d="M202.3 120.5h1.2v.4h-1.2z" fill-rule="evenodd" fill="#00f"/>
<path d="M202.3 120.5h1.2v.4h-1.2z" fill="none" stroke="#00f" stroke-width=".17"/>
<path d="M202.3 122.3h1.2v.5h-1.2z" fill-rule="evenodd" fill="#00f"/>
<path d="M201.9 113.4h1.3M201.9 115.2h1.3M201.9 117h1.3M201.9 118.9h1.3M201.9 120.7h1.3M201.9 122.5h1.3M202.3 122.3h1.2v.5h-1.2z" fill="none" stroke="#00f" stroke-width=".17"/>
<path d="M201.9 63h5.5v20.1h-5.5z" fill-rule="evenodd" fill="#ffffb0"/>
<path d="M201.9 63h5.5v20.1h-5.5z" fill="none" stroke="#800000" stroke-width=".17"/>
<path d="M202.3 64.6h1.2v.4h-1.2z" fill-rule="evenodd" fill="#00f"/>
<path d="M202.3 64.6h1.2v.4h-1.2z" fill="none" stroke="#00f" stroke-width=".17"/>
<path d="M202.3 66.4h1.2v.5h-1.2z" fill-rule="evenodd" fill="#00f"/>
<path d="M202.3 66.4h1.2v.5h-1.2z" fill="none" stroke="#00f" stroke-width=".17"/>
<path d="M202.3 68.2h1.2v.5h-1.2z" fill-rule="evenodd" fill="#00f"/>
<path d="M202.3 68.2h1.2v.5h-1.2z" fill="none" stroke="#00f" stroke-width=".17"/>
<path d="M202.3 70.1h1.2v.4h-1.2z" fill-rule="evenodd" fill="#00f"/>
<path d="M202.3 70.1h1.2v.4h-1.2z" fill="none" stroke="#00f" stroke-width=".17"/>
<path d="M202.3 71.9h1.2v.5h-1.2z" fill-rule="evenodd" fill="#00f"/>
<path d="M202.3 71.9h1.2v.5h-1.2z" fill="none" stroke="#00f" stroke-width=".17"/>
<path d="M202.3 73.7h1.2v.5h-1.2z" fill-rule="evenodd" fill="#00f"/>
<path d="M202.3 73.7h1.2v.5h-1.2z" fill="none" stroke="#00f" stroke-width=".17"/>
<path d="M202.3 75.6h1.2v.4h-1.2z" fill-rule="evenodd" fill="#00f"/>
<path d="M202.3 75.6h1.2v.4h-1.2z" fill="none" stroke="#00f" stroke-width=".17"/>
<path d="M202.3 77.4h1.2v.5h-1.2z" fill-rule="evenodd" fill="#00f"/>
<path d="M202.3 77.4h1.2v.5h-1.2z" fill="none" stroke="#00f" stroke-width=".17"/>
<path d="M202.3 79.2h1.2v.5h-1.2z" fill-rule="evenodd" fill="#00f"/>
<path d="M202.3 79.2h1.2v.5h-1.2z" fill="none" stroke="#00f" stroke-width=".17"/>
<path d="M202.3 81.1h1.2v.4h-1.2z" fill-rule="evenodd" fill="#00f"/>
<path d="M202.3 81.1h1.2v.4h-1.2z" fill="none" stroke="#00f" stroke-width=".17"/>
<path d="M199.1 64.8h3.7M199.1 66.6h3.7M199.1 68.5h3.7M199.1 70.3h3.7M199.1 72.1h3.7M199.1 74h3.7M199.1 75.8h3.7M199.1 77.6h3.7M199.1 79.5h3.7M199.1 81.3h3.7" fill="none" stroke="#000" stroke-width=".17"/>
<path d="M196.4 51.1h3.6l.5-1.4 .9 2.7 .9-2.7 .9 2.7 1-2.7 .9 2.7 .9-2.7 .9 2.7 .5-1.3h3.6M196.4 56.6h3.6l.5-1.4 .9 2.7 .9-2.7 .9 2.7 1-2.7 .9 2.7 .9-2.7 .9 2.7 .5-1.3h3.6" fill="none" stroke="#bfbebc" stroke-width=".17"/>
<path d="M196 55l15.4 3.1M196 49.5l15.4 3.1M211.4 55l-15.4 3.1M211.4 49.5l-15.4 3.1" fill="none" stroke="#f00" stroke-width=".55"/>
<path d="M86.4 59.3h-3.7v3.7h3.7" fill="none" stroke="#000080" stroke-width=".17"/>
<circle cx="82.7" cy="59.3" r=".37" fill="#000080"/>
<circle cx="82.7" cy="59.3" r=".37" fill="none" stroke="#000080" stroke-width=".16"/>
<path d="M86.4 66.6h-3.7v1.9h3.7" fill="none" stroke="#000080" stroke-width=".17"/>
<circle cx="82.7" cy="68.5" r=".37" fill="#000080"/>
<circle cx="82.7" cy="68.5" r=".37" fill="none" stroke="#000080" stroke-width=".16"/>
<path d="M82.7 68.5v4.5" fill="none" stroke="#000080" stroke-width=".17"/>
<circle cx="82.7" cy="68.5" r=".37" fill="#000080"/>
<circle cx="82.7" cy="68.5" r=".37" fill="none" stroke="#000080" stroke-width=".16"/>
<path d="M82.7 53.8v5.5" fill="none" stroke="#000080" stroke-width=".17"/>
<circle cx="82.7" cy="59.3" r=".37" fill="#000080"/>
<circle cx="82.7" cy="59.3" r=".37" fill="none" stroke="#000080" stroke-width=".16"/>
<g fill="none" stroke="#000080" stroke-width=".17">
<path d="M173.5 56.6h-6.5v1.8M182.6 59.3h-6.4v.9M187.2 51.1h9.2M187.2 56.6h9.2M211 51.1h6.4M211 56.6h6.4M162.5 74.9h13.7M162.5 73h4.5M187.2 79.5h11.9M187.2 77.6h11.9M187.2 72.1h11.9M187.2 74h11.9"/>
<path d="M187.2 75.8h11.9M189.9 64.8h9.2M189.9 66.6h9.2M199.1 70.3h-.9v11.9M187.2 91.4h11.9M187.2 93.2h11.9M187.2 95h11.9M187.2 96.9h11.9M187.2 98.7h11.9M187.2 81.3h11.9M164.4 113.4h34.7M187.2 102.4h11.9"/>
<path d="M187.2 100.5h11.9M187.2 104.2h11.9"/>
</g>
<path d="M163.1 51.1h24.1v53.1" fill="none" stroke="#000080" stroke-width=".55"/>
<text font-size="7.5" fill="#000080" x="111.1" y="23.5">Connectors</text>
<g font-size="3.8" fill="#000080">
<text x="69" y="46.5">FPGA Header - Pow</text>
<text x="104.2" y="46.5">er</text>
<text x="165.2" y="46.5">FPGA Header - ADC</text>
</g>
<text font-size="2.8" fill="#000080" x="233" y="193.4">Conditionning &amp; TLL PCB</text>
<g font-size="1.6">
<text x="28.9" y="9.5">1</text>
<text x="83.8" y="9.5">2</text>
<text x="138.8" y="9.5">3</text>
<text x="193.8" y="9.5">4</text>
<text x="248.8" y="9.5">5</text>
<text x="3.3" y="32.8">A</text>
<text x="274.6" y="32.8">A</text>
<text x="87.8" y="58.9">2</text>
<text x="88" y="57.1">1</text>
<text x="91.3" y="58">1</text>
<text x="91.3" y="59.9">2</text>
<text x="87.8" y="62.6">4</text>
<text x="87.9" y="60.8">3</text>
<text x="87.9" y="64.4">5</text>
<text x="91.3" y="61.7">3</text>
<text x="91.3" y="63.5">4</text>
<text x="91.3" y="65.4">5</text>
<text x="200.7" y="64.4">1</text>
<text x="204" y="65.4">1</text>
<text x="87.8" y="66.3">6</text>
<text x="87.8" y="68.1">7</text>
<text x="87.8" y="69.9">8</text>
<text x="91.3" y="67.2">6</text>
<text x="91.3" y="69">7</text>
<text x="91.3" y="70.9">8</text>
<text x="200.5" y="66.3">2</text>
<text x="200.5" y="69.9">4</text>
<text x="200.6" y="71.8">5</text>
<text x="200.6" y="68.1">3</text>
<text x="204" y="67.2">2</text>
<text x="204" y="69">3</text>
<text x="204" y="70.9">4</text>
<text x="200.5" y="73.6">6</text>
<text x="200.5" y="75.4">7</text>
<text x="200.6" y="77.3">8</text>
<text x="204" y="72.7">5</text>
<text x="204" y="74.5">6</text>
<text x="204" y="76.4">7</text>
<text x="3.4" y="83.2">B</text>
<text x="199.7" y="80.9">10</text>
<text x="200.5" y="79.1">9</text>
<text x="204" y="78.2">8</text>
<text x="204" y="80">9</text>
<text x="204" y="81.8">10</text>
<text x="274.7" y="83.2">B</text>
<text x="200.5" y="92.8">2</text>
<text x="200.6" y="94.7">3</text>
<text x="200.7" y="91">1</text>
<text x="204" y="91.9">1</text>
<text x="204" y="93.8">2</text>
<text x="204" y="95.6">3</text>
<text x="200.5" y="96.5">4</text>
<text x="200.5" y="100.2">6</text>
<text x="200.6" y="98.3">5</text>
<text x="204" y="97.4">4</text>
<text x="204" y="99.3">5</text>
<text x="204" y="101.1">6</text>
<text x="200.5" y="102">7</text>
<text x="200.6" y="103.8">8</text>
<text x="204" y="102.9">7</text>
<text x="204" y="104.8">8</text>
<text x="204" y="113.9">1</text>
<text x="200.5" y="114.8">2</text>
<text x="200.5" y="118.5">4</text>
<text x="200.6" y="116.7">3</text>
<text x="204" y="115.8">2</text>
<text x="204" y="117.6">3</text>
<text x="204" y="119.4">4</text>
<text x="200.5" y="122.2">6</text>
<text x="200.6" y="120.3">5</text>
<text x="204" y="121.3">5</text>
<text x="204" y="123.1">6</text>
<text x="3.4" y="133.6">C</text>
<text x="274.6" y="133.6">C</text>
<text x="3.3" y="184">D</text>
<text x="274.6" y="184">D</text>
<text x="226.6" y="197.3">File:</text>
<text x="226.6" y="195.5">Date:</text>
<text x="226.6" y="192.7">Project:</text>
<text x="257.8" y="195.5">Revision:C</text>
<text x="257.8" y="197.3">Sheet 6 of 6</text>
<text x="226.6" y="199.1">Designed By : Alexis Gagnon</text>
<text x="232.1" y="202.8">© COPYRIGHT 2024 École de Technologie Supérieure</text>
<text x="28.9" y="207.4">1</text>
<text x="83.8" y="207.4">2</text>
<text x="138.8" y="207.4">3</text>
<text x="193.8" y="207.4">4</text>
<text x="232.1" y="204.6">1100 Rue Notre-Dame Ouest, Montréal, QC H3C 1K3</text>
<text x="248.8" y="207.4">5</text>
</g>
<g font-size="1.6" fill="#800000">
<text x="78.8" y="51.6">3V3_FPGA</text>
<text x="151.4" y="51.6">ADC_D[0..15]</text>
<text x="171.6" y="50.7">ADC_D[0..15]</text>
<text x="189" y="50.7">ADC_D15 R38</text>
<text x="211" y="50.7">FPGA_15</text>
<text x="167" y="56.2">FPGA_15</text>
<text x="176.2" y="58.9">FPGA_14</text>
<text x="189" y="56.2">ADC_D14 R39</text>
<text x="211" y="56.2">FPGA_14</text>
<text x="189.9" y="64.4">FPGA_15</text>
<text x="189" y="71.8">ADC_D13</text>
<text x="189.9" y="66.3">FPGA_14</text>
<text x="151.4" y="75.4">PWM</text>
<text x="151.4" y="73.6">CLKOUT_P</text>
<text x="189" y="73.6">ADC_D12</text>
<text x="189" y="75.4">ADC_D11</text>
<text x="189" y="77.3">ADC_D10</text>
<text x="80.9" y="78.2">GND</text>
<text x="189" y="79.1">ADC_D9</text>
<text x="189" y="80.9">ADC_D8</text>
<text x="196.4" y="87.3">GND</text>
<text x="189" y="91">ADC_D7</text>
<text x="189" y="92.8">ADC_D6</text>
<text x="189" y="94.7">ADC_D5</text>
<text x="189" y="96.5">ADC_D4</text>
<text x="189" y="98.3">ADC_D3</text>
<text x="189" y="100.2">ADC_D2</text>
<text x="189" y="102">ADC_D1</text>
<text x="189" y="103.8">ADC_D0</text>
<text x="151.4" y="113.9">ADC_IN_FPGA</text>
<text x="189" y="113">ADC_IN_FPGA 1</text>
</g>
<g font-size="1.6" fill="#bfbebc">
<text x="197.3" y="52.5">0R</text>
<text x="197.3" y="59.9">0603</text>
<text x="197.3" y="58">0R</text>
<text x="197.3" y="54.4">0603</text>
</g>
<g font-size="1.6" fill="#000080">
<text x="207.3" y="52.5">DNP</text>
<text x="89.1" y="55.3">J15</text>
<text x="207.3" y="58">DNP</text>
<text x="168.6" y="65.2">0R</text>
<text x="168.6" y="63.3">R40</text>
<text x="177.7" y="65.2">R41</text>
<text x="201.8" y="62.6">J16</text>
<text x="168.6" y="67">0603</text>
<text x="177.7" y="68.8">0603</text>
<text x="177.7" y="67">0R</text>
<text x="89.1" y="73.6">10129378-908002BLF</text>
<text x="201.8" y="89.2">J17</text>
<text x="201.8" y="84.6">10129378-910002BLF</text>
<text x="201.8" y="107.5">10129378-908002BLF</text>
<text x="201.7" y="111.2">J18</text>
<text x="201.7" y="125.8">54101-T06-06LF</text>
<text x="232.1" y="195.5">9/16/2025</text>
<text x="232.1" y="197.3">Connectors.SchDoc</text>
<text x="236.7" y="201">Megane Cyr</text>
</g>
</svg>
